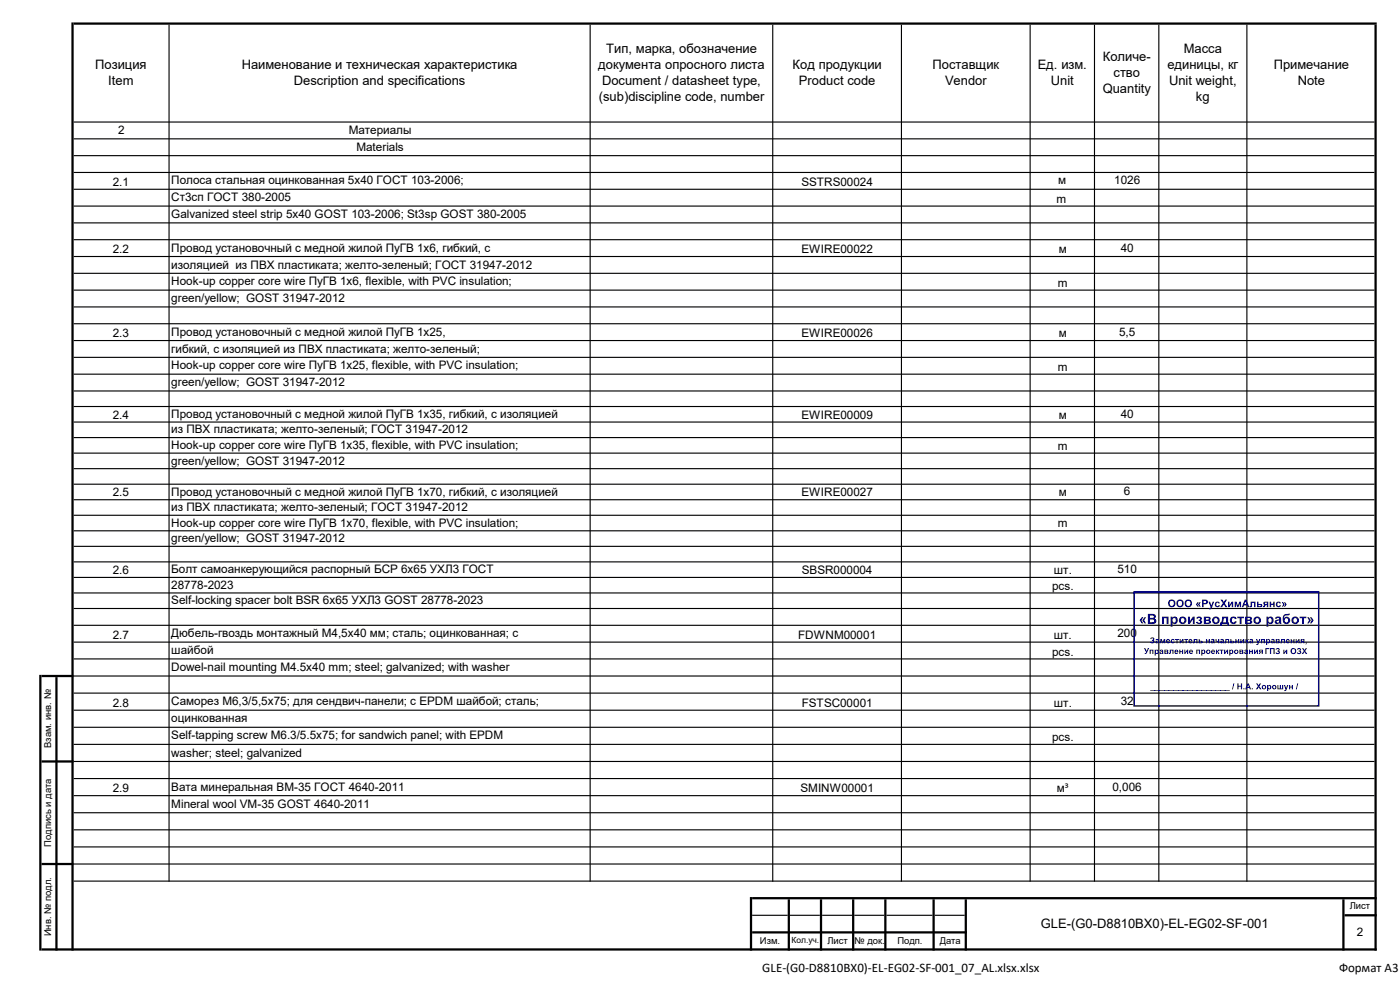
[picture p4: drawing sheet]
<svg xmlns="http://www.w3.org/2000/svg" width="420mm" height="297mm" viewBox="0 0 420 297" stroke-linecap="round" stroke-linejoin="round" font-family="sans-serif">
<g fill="#000">
<path d="M21.4 6.7h.7v278.2h-.7zM50.5 7.4h.4v256.8h-.4zM176.9 7.4h.3v256.8h-.3zM231.6 7.4h.4v256.8h-.4zM270.3 7.4h.3v256.8h-.3zM308.9 7.4h.3v256.8h-.3zM328.2 7.4h.3v256.8h-.3zM347.5 7.4h.3v256.8h-.3zM373.9 7.4h.3v256.8h-.3zM412.3 7.4h.7v277.5h-.7zM11.8 202.3h.6v82.6h-.6zM16.6 202.9h.7v82h-.7zM225 268.9h.6v16h-.6zM236.3 269.5h.7v15.4h-.7zM246 269.5h.6v15.4h-.6zM255.6 269.5h.7v15.4h-.7zM265.3 269.5h.6v15.4h-.6zM279.7 269.5h.7v15.4h-.7zM289.4 269.5h.7v15.4h-.7zM402.7 269.5h.7v15.4h-.7z" fill-rule="evenodd"/>
<path d="M22.1 6.7h390.9v.7h-390.9zM22.1 36.4h390.2v.3h-390.2zM22.1 41.4h390.2v.4h-390.2zM22.1 46.5h390.2v.3h-390.2zM22.1 51.5h390.2v.4h-390.2zM22.1 56.6h390.2v.3h-390.2zM22.1 61.6h390.2v.3h-390.2zM22.1 66.6h390.2v.4h-390.2zM22.1 71.7h390.2v.3h-390.2zM22.1 76.7h390.2v.3h-390.2zM22.1 81.7h390.2v.4h-390.2zM22.1 86.8h390.2v.3h-390.2zM22.1 91.8h390.2v.4h-390.2zM22.1 96.9h390.2v.3h-390.2zM22.1 101.9h390.2v.3h-390.2zM22.1 106.9h390.2v.4h-390.2zM22.1 112h390.2v.3h-390.2zM22.1 117h390.2v.3h-390.2zM22.1 121.7h390.2v.3h-390.2zM22.1 126.3h390.2v.4h-390.2zM22.1 131h390.2v.3h-390.2zM22.1 135.6h390.2v.4h-390.2zM22.1 140.3h390.2v.3h-390.2zM22.1 144.9h390.2v.4h-390.2zM22.1 149.6h390.2v.3h-390.2zM22.1 154.3h390.2v.3h-390.2zM22.1 158.9h390.2v.4h-390.2zM22.1 163.6h390.2v.3h-390.2zM22.1 168.2h390.2v.4h-390.2zM22.1 172.9h390.2v.3h-390.2zM22.1 177.5h390.2v.4h-390.2zM22.1 182.2h390.2v.3h-390.2zM22.1 187.2h390.2v.4h-390.2zM22.1 192.3h390.2v.3h-390.2zM22.1 197.3h390.2v.4h-390.2zM22.1 202.4h390.2v.4h-390.2zM22.1 207.6h390.2v.3h-390.2zM22.1 212.7h390.2v.3h-390.2zM22.1 217.8h390.2v.3h-390.2zM22.1 222.9h390.2v.4h-390.2zM22.1 228h390.2v.4h-390.2zM22.1 233.2h390.2v.3h-390.2zM22.1 238.3h390.2v.3h-390.2zM22.1 243.4h390.2v.4h-390.2zM22.1 248.5h390.2v.4h-390.2zM22.1 253.7h390.2v.3h-390.2zM22.1 258.8h390.2v.3h-390.2zM22.1 263.9h390.2v.3h-390.2zM225.6 268.9h187.4v.6h-187.4zM403.4 274h9.6v.7h-9.6zM225.6 279.1h64.5v.7h-64.5zM12.4 284.2h400.6v.7h-400.6z" fill-rule="evenodd"/>
<path d="M12.4 202.3h9.7v.6h-9.7zM12.4 227.9h9.7v.7h-9.7zM12.4 258.6h9.7v.7h-9.7zM225.6 274.2h10.7v.3h-10.7zM237 274.2h9v.3h-9zM246.6 274.2h9v.3h-9zM256.3 274.2h9v.3h-9zM265.9 274.2h13.8v.3h-13.8zM280.4 274.2h9v.3h-9z" fill-rule="evenodd"/>
</g>
<path d="M340.2 177.4h55.4v34.2h-55.4z" fill="none" stroke="#000080" stroke-width=".45"/>
<g fill="#000080">
<path d="M342.5 185h.5l-.6 .9 .6 1h-.5l-.6-1zM343.3 185h.5l-.5 .9 .5 1h-.5l-.6-1zM344.4 184h1.2a.8 .8 0 0 1 1 .3 .8 .8 0 0 1-.3 1.1 .89 .89 0 0 1 .5 1.2 .89 .89 0 0 1-1.2 .4h-1.2zM345 184.5v.7a.88 .88 0 0 0 1.2-.4 .86 .86 0 0 0-1.2-.3zM345 185.7v.8h.9a.44 .44 0 0 0 .3-.6 .44 .44 0 0 0-.6-.2zM348.6 184.8h2v2.2h-.6v-1.7h-.8v1.7h-.6zM351.2 184.8h.5v.3a1.03 1.03 0 0 1 1.5 .1 1.03 1.03 0 0 1-.1 1.4 .84 .84 0 0 1-1.3 .1v1.1h-.6zM351.9 185.4a.63 .63 0 0 0-.1 .8 .63 .63 0 0 0 .8 .2 .63 .63 0 0 0 .1-.8 .63 .63 0 0 0-.8-.2zM353.7 185.9a1.14 1.14 0 0 1 2.2 0 1.14 1.14 0 0 1-2.2 0zM354.4 185.4a.66 .66 0 0 0 0 1 .66 .66 0 0 0 1-.2 .66 .66 0 0 0-.4-.9zM356.4 184.8h.5v1.4l.9-1.4h.6v2.2h-.5v-1.4l-1 1.4h-.5zM359.1 185a.74 .74 0 0 1 1-.2 .74 .74 0 0 1 .2 1l-.1 .1a.62 .62 0 0 1 .4 .8 .62 .62 0 0 1-.9 .3l-.5-.1-.4-.5 .5-.1 .3 .3h.4v-.4l-.4-.1 .2-.4a.28 .28 0 0 0 .2-.3 .28 .28 0 0 0-.3-.2l-.4 .2-.4-.1zM361.1 184.8h1.3a.59 .59 0 0 1 .7 .2 .59 .59 0 0 1 0 .7l-.3 .2a.58 .58 0 0 1 .5 .7 .58 .58 0 0 1-.8 .4h-1.4zM361.7 185.2v.5l.9-.2-.1-.3zM361.7 186.1v.5l1-.2-.2-.3zM363.6 185.9a1.15 1.15 0 0 1 2.3 0 1.15 1.15 0 0 1-2.3 0zM364.4 185.4a.66 .66 0 0 0 0 1 .66 .66 0 0 0 1-.2 .66 .66 0 0 0-.4-.9zM366.6 184.8h1.8l.3 2.8h-.5v-.6h-1.7v.6h-.5v-1.1a1.48 1.48 0 0 0 .6-1.7zM367.1 185.3l-.2 1.2h1v-1.2zM369.2 185.1a1.06 1.06 0 0 1 1.8 .4l-.6 .1-.1-.2a.56 .56 0 0 0-.7 0 .56 .56 0 0 0 0 .8l.4 .4 .5-.4 .5 .1a1.12 1.12 0 0 1-1.7 .5 1.12 1.12 0 0 1-.1-1.7zM371.2 184.8h2v.5h-.7v1.7h-.6v-1.7h-.7zM373.5 184.8h1.3a.59 .59 0 0 1 .7 .2 .59 .59 0 0 1 0 .7l-.3 .2a.58 .58 0 0 1 .4 .7 .58 .58 0 0 1-.7 .4h-1.4zM374.1 185.2v.5l.9-.2-.1-.3zM374.1 186.1v.5l.9-.2-.1-.3zM376 185.9a1.15 1.15 0 0 1 2.3 0 1.15 1.15 0 0 1-2.3 0zM376.8 185.4a.66 .66 0 0 0 0 1 .66 .66 0 0 0 1-.2 .66 .66 0 0 0-.4-.9zM379.9 184.8h.6v.3a1.03 1.03 0 0 1 1.4 .1 1.03 1.03 0 0 1 0 1.4 .84 .84 0 0 1-1.4 .1v1.1h-.6zM380.6 185.4a.63 .63 0 0 0-.1 .8 .63 .63 0 0 0 .8 .2 .63 .63 0 0 0 .2-.8 .63 .63 0 0 0-.9-.2zM382.7 185l.1-.1a.94 .94 0 0 1 1-.2 .94 .94 0 0 1 .5 .9l.2 1.4h-.6l-.1-.2a.73 .73 0 0 1-1.3 0 .73 .73 0 0 1 .7-1.1l.6-.1a.4 .4 0 0 0-.4-.4 .4 .4 0 0 0-.4 .3l-.6-.1zM383.1 186.1l-.1 .2a.44 .44 0 0 0 .6 .3 .44 .44 0 0 0 .2-.7zM385.1 184.3l.6-.3 1.3-.1-.2 .4-.7 .1a.76 .76 0 0 0-.9 .9 1.1 1.1 0 0 1 1.6 0 1.1 1.1 0 0 1-.1 1.6 1.1 1.1 0 0 1-1.6-.2 2.56 2.56 0 0 1 0-2.4zM385.4 185.9a.6 .6 0 0 0 1.2 0 .6 .6 0 0 0-1.2 0zM387.4 185.9a1.15 1.15 0 0 1 2.3 0 1.15 1.15 0 0 1-2.3 0zM388.2 185.4a.66 .66 0 0 0 0 1 .66 .66 0 0 0 1-.2 .66 .66 0 0 0-.4-.9zM389.9 184.8h2v.5h-.7v1.7h-.6v-1.7h-.7zM393 185h.4l.7 .9-.7 1h-.4l.5-1zM392.2 185h.4l.7 .9-.7 1h-.4l.5-1z"/>
<path d="M345.3 191.1a.55 .55 0 0 1 .7-.1 .55 .55 0 0 1 .1 .8l-.1 .1a.59 .59 0 0 1 .2 .9 .59 .59 0 0 1-1-.1l-.2-.3 .3-.1a.32 .32 0 0 0 .4 .2 .32 .32 0 0 0 .3-.3l-.4-.1 .3-.7h-.9zM346.7 191.7a.56 .56 0 0 1 .6-.2 .56 .56 0 0 1 .4 .5l.1 .8-.4-.1a.42 .42 0 0 1-.6 .1 .42 .42 0 0 1-.1-.6l.7-.3-.2-.1-.6 .1zM347 192.3v.2l.2 .1 .2-.4zM348.1 191.5h.4l.3 .9 .3-.9h.5v1.3h-.3v-.8l-.3 .8h-.3l-.3-.8v.8h-.3zM350 191.7a.62 .62 0 0 1 .7-.1 .62 .62 0 0 1 .3 .7h-.8l.2 .3 .6-.2a.65 .65 0 0 1-1 .3 .65 .65 0 0 1 0-1zM350.2 191.8v.3h.5l-.2-.3zM351.4 191.7l.7-.2 .3 .4-.6-.1a.42 .42 0 0 0-.2 .4 .42 .42 0 0 0 .2 .4l.3-.3 .3 .1a.65 .65 0 0 1-1 .3 .65 .65 0 0 1 0-1zM352.5 191.5h1.2v.3h-.4v1h-.4v-1h-.4zM353.9 191.5h.3v.8l.5-.8h.4v1.3h-.4v-.8l-.5 .8h-.3zM355.3 191.5h1.1v.3h-.4v1h-.3v-1h-.4zM356.7 191.7a.62 .62 0 0 1 .7-.1 .62 .62 0 0 1 .3 .7h-.8l.2 .3 .6-.2a.65 .65 0 0 1-1 .3 .65 .65 0 0 1 0-1zM356.9 191.8v.3h.5l-.2-.3zM358.1 191.5h1.1v1.3h-.3v-1h-.5v.9l-.5 .1v-.2l.2-.1zM359.6 191.5h.3v.6l.9 .1-.1 .5-1.1 .1zM359.9 192.3v.3l.6-.1zM361.8 191.5h.3v.5h.5v-.5h.4v1.3h-.4v-.5h-.5v.5h-.3zM363.3 191.7a.56 .56 0 0 1 .7-.2 .56 .56 0 0 1 .3 .5l.1 .8-.4-.1a.42 .42 0 0 1-.6 .1 .42 .42 0 0 1-.1-.6l.7-.3-.2-.1-.6 .1zM363.6 192.3v.2l.3 .1 .1-.4zM364.6 191.5h.4v.5l.2 .1h.2v-.6h.4v1.3h-.4v-.5a.58 .58 0 0 1-.6-.1 .58 .58 0 0 1-.2-.7zM366.2 191.7a.56 .56 0 0 1 .6-.2 .56 .56 0 0 1 .4 .5v.8l-.3-.1a.42 .42 0 0 1-.7 .1 .42 .42 0 0 1 0-.6l.6-.3-.1-.1-.6 .1zM366.4 192.3v.2l.3 .1 .1-.4zM367.6 191.5h1.1v1.3h-.3v-1h-.5v.9l-.6 .1v-.2l.3-.1zM369.1 191.5h.3v.6l.9 .1-.1 .5-1.1 .1zM369.4 192.3v.3l.6-.1zM370.6 191.5h.3v.5h.5v-.5h.4v1.3h-.4v-.5h-.5v.5h-.3zM372.1 191.5h.3v.8l.5-.8h.4v1.3h-.4v-.8l-.5 .8h-.3zM373.6 191.5h.4v.5l.3-.4 .3-.1-.4 .6 .5 .7h-.4l-.3-.5v.5h-.4zM374.9 191.7a.56 .56 0 0 1 .6-.2 .56 .56 0 0 1 .4 .5l.1 .8-.4-.1a.42 .42 0 0 1-.6 .1 .42 .42 0 0 1-.1-.6l.7-.3-.2-.1-.6 .1zM375.2 192.3v.2l.2 .1 .2-.4zM376.8 191.5h.3l.3 .9 .3-.9h.4l-.8 1.8h-.4v-.3l.4-.2zM378.3 191.5h1.1v1.3h-.3v-1h-.5v1h-.3zM379.8 191.5h.3v.2a.58 .58 0 0 1 .8 .1 .58 .58 0 0 1 0 .7 .58 .58 0 0 1-.8 .1v.7h-.3zM380.1 192.2a.35 .35 0 0 0 .7 0 .35 .35 0 0 0-.7 0zM381.4 191.7a.56 .56 0 0 1 .6-.2 .56 .56 0 0 1 .4 .5l.1 .8-.4-.1a.42 .42 0 0 1-.6 .1 .42 .42 0 0 1-.1-.6l.6-.3-.1-.1-.6 .1zM381.7 192.3l-.1 .2 .3 .1 .1-.4zM382.7 191.5l1.1 .1 .1 1.1-1.2 .1zM383.1 191.7v.4l.5-.2zM383.1 192.3v.3l.5-.1zM384.3 191.5h1.2v1.3h-.4v-1h-.4l-.1 .9-.5 .1v-.2l.2-.1zM385.9 191.7a.62 .62 0 0 1 .7-.1 .62 .62 0 0 1 .3 .7h-.8l.2 .3 .6-.2a.65 .65 0 0 1-1 .3 .65 .65 0 0 1 0-1zM386.1 191.8v.3h.5l-.2-.3zM387.2 191.5h.3v.5h.5v-.5h.4v1.3h-.4v-.5h-.5v.5h-.3zM388.7 191.5h.3v.8l.5-.8h.4v1.3h-.4v-.8l-.5 .8h-.3zM390.2 191.7l1.1-.2v1.3h-.3v-.5l-.6 .5h-.4l.5-.6-.3-.2zM390.6 191.8v.2l.4 .1v-.4zM391.7 192.5h.3v.4l-.3 .3z"/>
<path d="M343.2 194.2h.4l.4 .9 .3-.9h.4l-1 1.8h-.3v-.3l.4-.2zM344.9 194.7h1.1v1.3h-.3v-1h-.5v1h-.3zM346.4 194.7h.3v.2a.58 .58 0 0 1 .8 .1 .58 .58 0 0 1 0 .7 .58 .58 0 0 1-.8 .1v.7h-.3zM346.7 195.4a.35 .35 0 0 0 .7 0 .35 .35 0 0 0-.7 0zM348 194.8a.56 .56 0 0 1 .6-.1 .56 .56 0 0 1 .4 .5v.8l-.4-.1a.42 .42 0 0 1-.6 .1 .42 .42 0 0 1 0-.6l.6-.3-.1-.2-.6 .1zM348.2 195.5v.2l.3 .1 .1-.4zM349.3 194.7l1.1 .1v1.1l-1.1 .1zM349.6 194.9v.3l.5-.1zM349.6 195.4v.4l.6-.1zM350.9 194.7h1.1v1.3h-.3v-1h-.5v.9l-.5 .1v-.3h.2zM352.5 194.9a.62 .62 0 0 1 .7-.1 .62 .62 0 0 1 .3 .6h-.9l.3 .4 .6-.2a.65 .65 0 0 1-1 .3 .65 .65 0 0 1 0-1zM352.7 195l-.1 .2h.6l-.2-.2zM353.8 194.7h.3v.5h.5v-.5h.3v1.3h-.3v-.5h-.5v.5h-.3zM355.3 194.7h.3v.8l.5-.8h.4v1.3h-.4v-.8l-.5 .8h-.3zM356.9 194.9a.62 .62 0 0 1 .7-.1 .62 .62 0 0 1 .3 .6h-.9l.3 .4 .6-.2a.65 .65 0 0 1-1 .3 .65 .65 0 0 1 0-1zM357.1 195v.2h.5l-.2-.2zM358.9 194.7h1.1v1.3h-.3v-1h-.5v1h-.3zM360.4 194.7h.3v.2a.58 .58 0 0 1 .8 .1 .58 .58 0 0 1 0 .7 .58 .58 0 0 1-.8 .1v.7h-.3zM360.7 195.4a.35 .35 0 0 0 .7 0 .35 .35 0 0 0-.7 0zM361.8 195.3a.67 .67 0 0 1 1.3 0 .67 .67 0 0 1-1.3 0zM362.2 195.4a.35 .35 0 0 0 .7 0 .35 .35 0 0 0-.7 0zM363.5 194.9a.62 .62 0 0 1 .7-.1 .62 .62 0 0 1 .3 .6h-.8l.2 .4 .6-.2a.65 .65 0 0 1-1 .3 .65 .65 0 0 1 0-1zM363.7 195v.2h.5l-.2-.2zM364.8 194.7h.3v.5l.4-.4 .3-.1-.4 .6 .4 .7h-.3l-.4-.6v.6h-.3zM365.9 194.7h1.1v.3h-.4v1h-.3v-1h-.4zM367.2 194.7h.4v.8l.5-.8h.3v1.3h-.3v-.8l-.5 .8h-.4zM368.8 194.7h.3v.2a.58 .58 0 0 1 .8 .1 .58 .58 0 0 1 0 .7 .58 .58 0 0 1-.8 .1v.7h-.3zM369.1 195.4a.35 .35 0 0 0 .7 0 .35 .35 0 0 0-.7 0zM370.2 195.3a.67 .67 0 0 1 1.3 0 .67 .67 0 0 1-1.3 0zM370.6 195.4a.35 .35 0 0 0 .7 0 .35 .35 0 0 0-.7 0zM371.8 194.7l1.1 .1v1.1l-1.1 .1zM372.1 194.9v.3l.6-.1zM372.1 195.4v.4l.6-.1zM373.4 194.8a.56 .56 0 0 1 .6-.1 .56 .56 0 0 1 .4 .5v.8l-.3-.1a.42 .42 0 0 1-.7 .1 .42 .42 0 0 1 0-.6l.6-.3-.1-.2-.6 .1zM373.6 195.5v.2l.3 .1 .1-.4zM374.7 194.7h.3v.5h.5v-.5h.4v1.3h-.4v-.5h-.5v.5h-.3zM376.2 194.7h.3v.8l.5-.8h.4v1.3h-.3v-.8l-.6 .8h-.3zM377.7 194.9l1.1-.2v1.3h-.3v-.5l-.6 .5h-.4l.5-.6-.3-.2zM378.1 195v.2l.4 .1v-.4z"/>
<path d="M379.6 194.3h1.2v.2h-.9v1.5h-.3zM381 194.3h1.4v1.7h-.4v-1.5h-.7v1.5h-.3zM382.9 194.4a.55 .55 0 0 1 .8-.2 .55 .55 0 0 1 0 .8l-.1 .1a.59 .59 0 0 1 .2 .9 .59 .59 0 0 1-.9 0l-.3-.4 .4-.1a.32 .32 0 0 0 .3 .2 .32 .32 0 0 0 .3-.3l-.4-.1 .3-.7-.8 .1zM385 194.7h.3v.8l.5-.8h.4v1.3h-.4v-.8l-.5 .8h-.3zM387.1 195.1a.9 .9 0 0 1 1.8 0 .9 .9 0 0 1-1.8 0zM387.5 195.1a.55 .55 0 0 0 1.1 0 .55 .55 0 0 0-1.1 0zM389.3 194.4a.55 .55 0 0 1 .7-.2 .55 .55 0 0 1 .1 .8l-.1 .1a.59 .59 0 0 1 .2 .9 .59 .59 0 0 1-.9 0l-.3-.4 .3-.1a.32 .32 0 0 0 .4 .2 .32 .32 0 0 0 .3-.3l-.4-.1 .3-.7-.9 .1zM390.6 194.3h.4l.3 .5 .4-.5h.4l-.5 .8 .6 .9h-.5l-.4-.6-.4 .6h-.4l.6-.9z"/>
<path d="M345.1 206.9h1.4v.2h-1.4zM346.5 206.9h1.4v.2h-1.4zM347.9 206.9h1.4v.2h-1.4zM349.3 206.9h1.4v.2h-1.4zM350.7 206.9h1.4v.2h-1.4zM352.1 206.9h1.4v.2h-1.4zM353.5 206.9h1.4v.2h-1.4zM354.9 206.9h1.4v.2h-1.4zM356.3 206.9h1.4v.2h-1.4zM357.7 206.9h1.4v.2h-1.4zM359.1 206.9h1.4v.2h-1.4zM360.5 206.9h1.4v.2h-1.4zM361.9 206.9h1.4v.2h-1.4zM363.3 206.9h1.4v.2h-1.4zM364.7 206.9h1.4v.2h-1.4zM366.1 206.9h1.4v.2h-1.4zM367.5 206.9h1.4v.2h-1.4zM370 204.8h.3l-.5 1.8h-.2zM371.2 204.8h.3v.7h.8v-.7h.3v1.8h-.3v-.8h-.8v.8h-.3zM373 206.3h.3v.3h-.3zM374.2 204.8h.4l.7 1.8h-.4l-.1-.4h-.7l-.2 .4h-.4zM374.4 205.2l-.2 .7h.5zM375.5 206.3h.4v.3h-.4zM376.8 204.8h.4l.4 .6 .3-.6h.5l-.6 .9 .6 .9h-.4l-.4-.6-.4 .6h-.5l.6-.9zM378.5 205.9a.7 .7 0 0 1 1.4 0 .7 .7 0 0 1-1.4 0zM378.9 206a.36 .36 0 0 0 .7 0 .36 .36 0 0 0-.7 0zM380.1 205.3h.3v.2a.59 .59 0 0 1 .8 .1 .59 .59 0 0 1 .1 .7 .59 .59 0 0 1-.8 .1v.7h-.4zM380.5 206a.35 .35 0 0 0 .7 0 .35 .35 0 0 0-.7 0zM381.6 205.9a.68 .68 0 0 1 1.3 0 .68 .68 0 0 1-1.3 0zM381.9 206a.4 .4 0 0 0 .8 0 .4 .4 0 0 0-.8 0zM383.2 205.3h.3v1h.4v-1h.3v1h.4v-1h.4v1.3h-1.8zM385.1 205.3h.4l.3 .9 .3-.9h.4l-.9 1.8h-.3l-.1-.3 .4-.2zM386.7 205.3h.3v.5h.5v-.5h.4v1.3h-.4v-.5h-.5v.5h-.3zM389.2 204.8h.2l-.4 1.8h-.3z"/>
<path d="M350.4 180.8a1.15 1.15 0 0 1 2.3 0 1.15 1.15 0 0 1-2.3 0zM351.1 180.3a.71 .71 0 0 0-.1 1.1 .71 .71 0 0 0 1.1-.2 .7 .7 0 0 0-.1-.9 .7 .7 0 0 0-.9 0zM352.9 180.8a1.15 1.15 0 0 1 2.3 0 1.15 1.15 0 0 1-2.3 0zM353.5 180.3a.71 .71 0 0 0 0 1.1 .71 .71 0 0 0 1.1-.2 .7 .7 0 0 0-.1-.9 .7 .7 0 0 0-1 0zM355.4 180.8a1.15 1.15 0 0 1 2.3 0 1.15 1.15 0 0 1-2.3 0zM356 180.3a.71 .71 0 0 0 0 1.1 .71 .71 0 0 0 1.1-.2 .7 .7 0 0 0-.1-.9 .7 .7 0 0 0-1 0zM359.3 180.5h.3l-.4 .6 .4 .8h-.3l-.5-.8zM359.9 180.5h.3l-.4 .6 .4 .8h-.3l-.5-.8zM360.6 179.7h.8a.75 .75 0 0 1 1 .7 .75 .75 0 0 1-1 .7h-.3v.9h-.5zM361.1 180.1v.6h.5a.31 .31 0 0 0 .3-.3 .31 .31 0 0 0-.3-.3zM362.5 180.3h.5l.4 1.2 .4-1.2h.4l-.7 2.1-.3 .2h-.5l-.1-.3 .4-.1 .2-.2zM364.6 180.5a.8 .8 0 0 1 1.4 .3l-.5 .1-.2-.3a.45 .45 0 0 0-.5 .6 .45 .45 0 0 0 .7 .2h.5a.84 .84 0 0 1-1.3 .5 .84 .84 0 0 1-.1-1.4zM366.1 179.7h.6l.4 .7 .5-.7h.5l-.7 1.1 .8 1.2h-.6l-.5-.8-.5 .8h-.5l.7-1.2zM368.4 180.3h.4v1.1l.7-1.1h.4v1.7h-.4v-1.1l-.7 1.1h-.4zM370.4 180.3h.5l.5 1.2 .4-1.2h.5v1.7h-.4v-1.1l-.4 1.1h-.3l-.4-1.1v1.1h-.4zM373.4 179.7h.5l.9 2.3h-.5l-.2-.5h-.9l-.2 .5h-.5zM373.6 180.2l-.3 .9h.7zM375.2 180.3h1.4v1.7h-.4v-1.3h-.6l-.1 1.1-.6 .2v-.4h.3zM377.1 180.3h.4v.7l1 .1a.5 .5 0 0 1 .1 .7 .5 .5 0 0 1-.6 .2h-.9zM377.5 181.3v.4l.7-.2-.1-.2zM379 180.5l1.5-.2v1.7h-.5v-.7l-.7 .7h-.5l.6-.7-.4-.4zM379.5 180.7v.3h.5v-.4zM380.9 180.3h.4v.6h.7v-.6h.4v1.7h-.4v-.7h-.7v.7h-.4zM383 180.5a.8 .8 0 0 1 1.3 .3l-.5 .1-.2-.3a.45 .45 0 0 0-.5 .6 .45 .45 0 0 0 .7 .2h.5a.84 .84 0 0 1-1.3 .5 .84 .84 0 0 1 0-1.4zM385.2 180.5h.3l.5 .7-.5 .7h-.3l.4-.7zM384.5 180.5h.4l.5 .7-.5 .7h-.4l.5-.7z"/>
</g>
<g font-size="3.9">
<text x="181.9" y="15.8">Тип, марка, обозначение</text>
<text x="355.2" y="15.8">Масса</text>
<text x="28.6" y="20.6">Позиция</text>
<text x="72.5" y="20.6">Наименование и техническая характеристика</text>
<text x="179.5" y="20.6">документа опросного листа</text>
<text x="237.8" y="20.6">Код продукции</text>
<text x="279.8" y="20.6">Поставщик</text>
<text x="311.3" y="20.6">Ед. изм.</text>
<text x="330.8" y="18.2">Количе-</text>
<text x="334.1" y="23">ство</text>
<text x="350.2" y="20.6">единицы, кг</text>
<text x="382.1" y="20.6">Примечание</text>
<text x="32.5" y="25.4">Item</text>
<text x="88.2" y="25.4">Description and specifications</text>
<text x="180.6" y="25.4">Document / datasheet type,</text>
<text x="239.7" y="25.4">Product code</text>
<text x="283.5" y="25.4">Vendor</text>
<text x="315.3" y="25.4">Unit</text>
<text x="330.8" y="27.9">Quantity</text>
<text x="350.7" y="25.4">Unit weight,</text>
<text x="389.3" y="25.4">Note</text>
<text x="179.6" y="30.3">(sub)discipline code, number</text>
<text x="358.8" y="30.3">kg</text>
<text x="312.2" y="278.1">GLE-(G0-D8810BX0)-EL-EG02-SF-001</text>
<text x="228.7" y="291.3">GLE-(G0-D8810BX0)-EL-EG02-SF-001_07_AL.xlsx.xlsx</text>
<text x="401.7" y="291.3">Формат А3</text>
</g>
<g font-size="3.5">
<text x="35.4" y="40.2">2</text>
<text x="104.6" y="40.2">Материалы</text>
<text x="106.9" y="45.2">Materials</text>
<text x="33.8" y="55.7">2.1</text>
<text x="51.4" y="55.3">Полоса стальная оцинкованная 5x40 ГОСТ 103-2006;</text>
<text x="240.4" y="55.7">SSTRS00024</text>
<text x="317.5" y="55.3">м</text>
<text x="334.3" y="55.3">1026</text>
<text x="51.4" y="65.4">Galvanized steel strip 5x40 GOST 103-2006; St3sp GOST 380-2005</text>
<text x="51.4" y="60.3">Ст3сп ГОСТ 380-2005</text>
<text x="316.9" y="60.7">m</text>
<text x="33.8" y="75.9">2.2</text>
<text x="51.4" y="75.4">Провод установочный с медной жилой ПуГВ 1x6, гибкий, с</text>
<text x="240.5" y="75.9">EWIRE00022</text>
<text x="317.6" y="75.9">м</text>
<text x="336.2" y="75.4">40</text>
<text x="51.4" y="80.5">изоляцией из ПВХ пластиката; желто-зеленый; ГОСТ 31947-2012</text>
<text x="51.4" y="85.5">Hook-up copper core wire ПуГВ 1x6, flexible, with PVC insulation;</text>
<text x="317.3" y="85.9">m</text>
<text x="51.4" y="90.6">green/yellow; GOST 31947-2012</text>
<text x="33.8" y="101">2.3</text>
<text x="51.4" y="100.6">Провод установочный с медной жилой ПуГВ 1x25,</text>
<text x="240.5" y="101">EWIRE00026</text>
<text x="317.6" y="101">м</text>
<text x="335.7" y="100.6">5,5</text>
<text x="51.4" y="105.7">гибкий, с изоляцией из ПВХ пластиката; желто-зеленый;</text>
<text x="51.4" y="110.7">Hook-up copper core wire ПуГВ 1x25, flexible, with PVC insulation;</text>
<text x="317.3" y="111.1">m</text>
<text x="51.4" y="115.7">green/yellow; GOST 31947-2012</text>
<text x="33.8" y="125.5">2.4</text>
<text x="51.4" y="125.3">Провод установочный с медной жилой ПуГВ 1x35, гибкий, с изоляцией</text>
<text x="240.5" y="125.5">EWIRE00009</text>
<text x="317.6" y="125.5">м</text>
<text x="336.2" y="125.2">40</text>
<text x="51.4" y="129.9">из ПВХ пластиката; желто-зеленый; ГОСТ 31947-2012</text>
<text x="51.4" y="134.6">Hook-up copper core wire ПуГВ 1x35, flexible, with PVC insulation;</text>
<text x="317.3" y="134.8">m</text>
<text x="51.4" y="139.2">green/yellow; GOST 31947-2012</text>
<text x="33.8" y="148.8">2.5</text>
<text x="51.4" y="148.5">Провод установочный с медной жилой ПуГВ 1x70, гибкий, с изоляцией</text>
<text x="240.5" y="148.8">EWIRE00027</text>
<text x="317.6" y="148.8">м</text>
<text x="337.2" y="148.5">6</text>
<text x="51.4" y="153.2">из ПВХ пластиката; желто-зеленый; ГОСТ 31947-2012</text>
<text x="51.4" y="157.9">Hook-up copper core wire ПуГВ 1x70, flexible, with PVC insulation;</text>
<text x="317.3" y="158.1">m</text>
<text x="51.4" y="162.5">green/yellow; GOST 31947-2012</text>
<text x="33.8" y="172">2.6</text>
<text x="51.4" y="171.8">Болт самоанкерующийся распорный БСР 6x65 УХЛ3 ГОСТ</text>
<text x="240.5" y="172">SBSR000004</text>
<text x="316.1" y="172">шт.</text>
<text x="335.2" y="171.8">510</text>
<text x="51.4" y="176.5">28778-2023</text>
<text x="315.6" y="176.7">pcs.</text>
<text x="51.4" y="181.1">Self-locking spacer bolt BSR 6x65 УХЛ3 GOST 28778-2023</text>
<text x="33.8" y="191.4">2.7</text>
<text x="51.4" y="191">Дюбель-гвоздь монтажный М4,5х40 мм; сталь; оцинкованная; с</text>
<text x="239.4" y="191.4">FDWNM00001</text>
<text x="316.1" y="191.4">шт.</text>
<text x="335.2" y="191">200</text>
<text x="51.4" y="196">шайбой</text>
<text x="315.6" y="196.5">pcs.</text>
<text x="51.4" y="201.1">Dowel-nail mounting M4.5x40 mm; steel; galvanized; with washer</text>
<text x="33.8" y="211.8">2.8</text>
<text x="51.4" y="211.4">Саморез М6,3/5,5х75; для сендвич-панели; с EPDM шайбой; сталь;</text>
<text x="240.5" y="211.8">FSTSC00001</text>
<text x="316.1" y="211.8">шт.</text>
<text x="336.2" y="211.4">32</text>
<text x="51.4" y="216.5">оцинкованная</text>
<text x="51.4" y="221.6">Self-tapping screw M6.3/5.5x75; for sandwich panel; with EPDM</text>
<text x="51.4" y="226.7">washer; steel; galvanized</text>
<text x="315.6" y="222.1">pcs.</text>
<text x="33.8" y="237.4">2.9</text>
<text x="51.4" y="237">Вата минеральная ВМ-35 ГОСТ 4640-2011</text>
<text x="240.2" y="237.4">SMINW00001</text>
<text x="317" y="237.4">м³</text>
<text x="333.8" y="237">0,006</text>
<text x="51.4" y="242.1">Mineral wool VM-35 GOST 4640-2011</text>
<text x="407" y="280.5">2</text>
</g>
<g font-size="2.8">
<text x="15.4" y="224.2" transform="rotate(-90 15.4 224.2)">Взам. инв. №</text>
<text x="15.4" y="253.8" transform="rotate(-90 15.4 253.8)">Подпись и дата</text>
<text x="404.9" y="272.6">Лист</text>
<text x="15.4" y="280.6" transform="rotate(-90 15.4 280.6)">Инв. № подл.</text>
<text x="228" y="282.8">Изм.</text>
<text x="248.2" y="282.8">Лист</text>
<text x="256.4" y="282.8">№ док.</text>
<text x="269.2" y="282.8">Подп.</text>
<text x="281.9" y="282.8">Дата</text>
</g>
<text font-size="2.5" x="237.4" y="282.7">Кол.уч.</text>
</svg>
